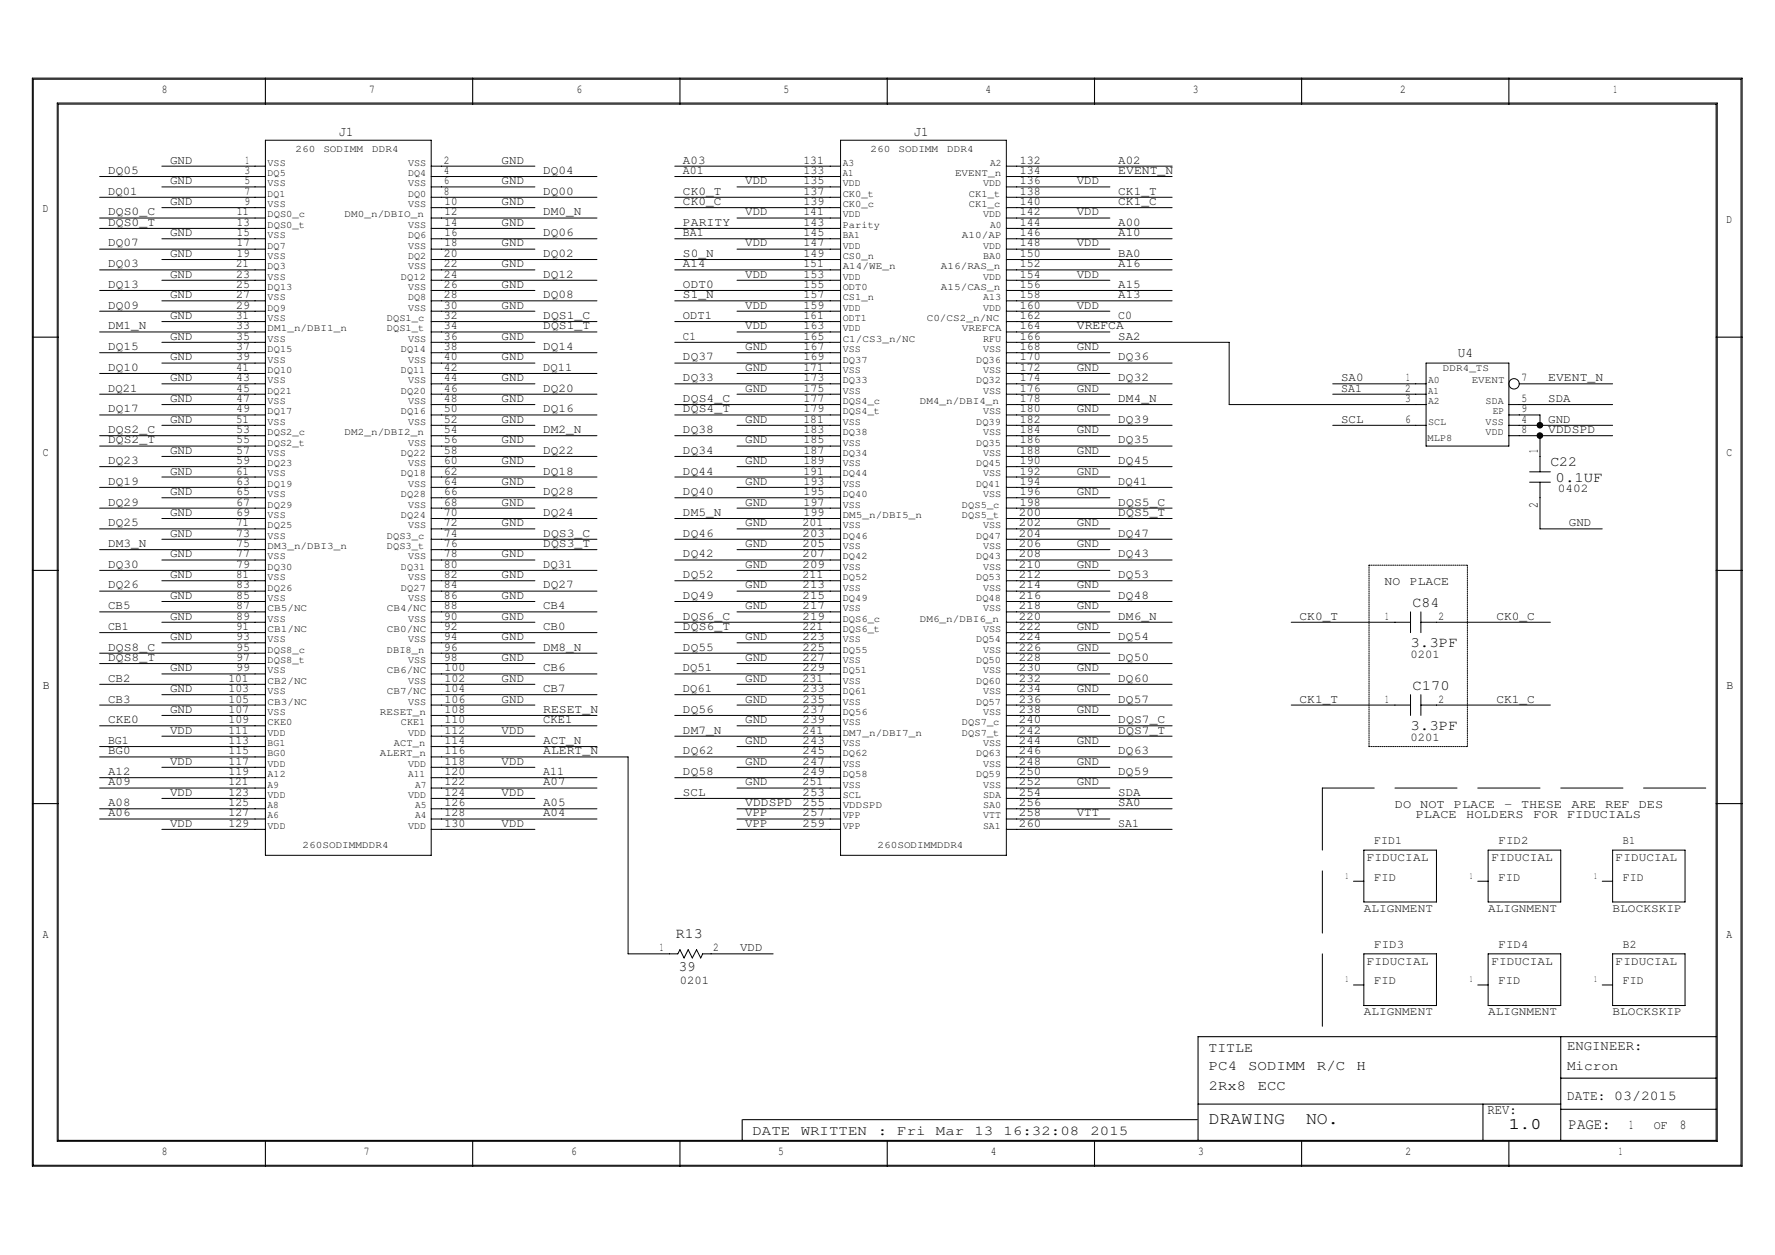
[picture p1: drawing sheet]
<svg xmlns="http://www.w3.org/2000/svg" width="420mm" height="297mm" viewBox="0 0 420 297" stroke-linecap="round" stroke-linejoin="round" font-family="sans-serif">
<g fill="none" stroke="#000" stroke-width=".25">
<path d="M7.7 18.5h404.7v257.5h-404.7zM62.8 18.5v6.1M111.9 18.5v6.1M161 18.5v6.1M210 18.5v6.1M259.1 18.5v6.1M308.1 18.5v6.1M357.2 18.5v6.1M13.8 24.6h392.4v245.3h-392.4zM7.7 79.8h6.1M406.2 79.8h6.2M7.7 135h6.1"/>
<path d="M406.2 135h6.2M7.7 190.2h6.1M406.2 190.2h6.2M369.4 245.4v24.5M369.4 255.2h36.8M406.2 245.4h-122.6v24.5M62.8 269.9v6.1M111.9 269.9v6.1M161 269.9v6.1M175.7 265v4.9M175.9 265h107.4M210 269.9v6.1"/>
<path d="M259.1 269.9v6.1M283.6 261.3h85.8M308.1 269.9v6.1M351 261.3v8.6M357.2 269.9v6.1M369.4 262.6h36.8"/>
</g>
<path d="M324.1 133.8h23.2M347.3 133.8v42.9M324.1 176.7v-42.9M324.1 176.7h23.2" fill="none" stroke="#000" stroke-width=".24" stroke-dasharray=".3 .3"/>
<g fill="none" stroke="#000" stroke-width=".24">
<path d="M7.9 18.8h404.2v257h-404.2zM13.5 24.4h393v245.7h-393zM38.3 39.3h24.5M62.8 33.2h39.3v169.2h-39.3zM102.1 39.3h24.5M159.7 39.3h39.3M199 33.2h39.2v169.2h-39.2zM238.2 39.3h39.3M23.6 41.8h39.2M23.6 46.7h39.2M23.6 51.6h39.2M23.6 54.1h39.2"/>
<path d="M23.6 59h39.2M38.3 44.2h24.5M38.3 49.1h24.5M38.3 56.5h24.5M102.1 41.8h39.2M102.1 44.2h24.5M102.1 46.7h39.2M102.1 49.1h24.5M102.1 51.6h39.2M102.1 54.1h24.5M102.1 56.5h39.2M102.1 59h24.5"/>
<path d="M159.7 41.8h39.3M159.7 46.7h39.3M159.7 49.1h39.3M159.7 54.1h39.3M159.7 56.5h39.3M174.5 44.2h24.5M174.5 51.6h24.5M174.5 59h24.5M238.2 41.8h39.3M238.2 44.2h24.5M238.2 46.7h39.3M238.2 49.1h39.3"/>
<path d="M238.2 51.6h24.5M238.2 54.1h39.3M238.2 56.5h39.3M238.2 59h24.5M23.6 63.9h39.2M23.6 68.7h39.2M23.6 73.7h39.2M23.6 78.6h39.2M38.3 61.4h24.5M38.3 66.3h24.5M38.3 71.2h24.5M38.3 76.1h24.5"/>
<path d="M102.1 61.4h39.2M102.1 63.9h24.5M102.1 66.3h39.2M102.1 68.7h24.5M102.1 71.2h39.2M102.1 73.7h24.5M102.1 76.1h39.2M102.1 78.6h39.2M159.7 61.4h39.3M159.7 63.9h39.3M159.7 68.7h39.3M159.7 71.2h39.3"/>
<path d="M159.7 76.1h39.3M174.5 66.3h24.5M174.5 73.7h24.5M174.5 78.6h24.5M238.2 61.4h39.3M238.2 63.9h39.3M238.2 66.3h24.5M238.2 68.7h39.3M238.2 71.2h39.3M238.2 73.7h24.5M238.2 76.1h39.3M238.2 78.6h24.5"/>
<path d="M23.6 93.3h39.2M23.6 98.2h39.2M23.6 83.5h39.2M23.6 88.4h39.2M38.3 85.9h24.5M38.3 90.8h24.5M38.3 95.8h24.5M38.3 81h24.5M102.1 85.9h24.5M102.1 90.8h24.5M102.1 93.3h39.2M102.1 95.8h24.5"/>
<path d="M102.1 98.2h39.2M102.1 81h24.5M102.1 83.5h39.2M102.1 88.4h39.2M159.7 85.9h39.3M159.7 90.8h39.3M159.7 95.8h39.3M159.7 98.2h39.3M159.7 81h39.3M174.5 93.3h24.5M174.5 83.5h24.5M174.5 88.4h24.5"/>
<path d="M238.2 85.9h39.3M238.2 90.8h39.3M238.2 93.3h24.5M238.2 95.8h39.3M238.2 81h52.8v14.8h46.6M238.2 98.2h24.5M238.2 83.5h24.5M238.2 88.4h24.5M315.5 90.8h22.1M315.5 93.3h22.1M337.6 85.9h19.6v19.7h-19.6zM357.2 95.8h24.5"/>
<path d="M357.2 98.2h7.3v2.5M359.6 90.8h22.1M23.6 105.6h39.2M23.6 103.1h39.2M23.6 110.4h39.2M23.6 115.4h39.2M38.3 100.7h24.5M38.3 108h24.5M38.3 112.9h24.5M38.3 117.8h24.5M102.1 105.6h24.5M102.1 100.7h24.5"/>
<path d="M102.1 103.1h39.2M102.1 108h39.2M102.1 110.4h24.5M102.1 112.9h39.2M102.1 115.4h24.5M102.1 117.8h39.2M159.7 103.1h39.3M159.7 108h39.3M159.7 112.9h39.3M159.7 117.8h39.3M174.5 105.6h24.5M174.5 100.7h24.5"/>
<path d="M174.5 110.4h24.5M174.5 115.4h24.5M238.2 105.6h39.3M238.2 100.7h39.3M238.2 103.1h24.5M238.2 108h24.5M238.2 110.4h39.3M238.2 112.9h24.5M238.2 115.4h39.3M238.2 117.8h24.5M315.5 100.7h22.1M357.2 100.7h24.5"/>
<path d="M357.2 103.1h24.5M362.1 111.7h4.9M362.1 114.1h4.9M364.5 114.1v11.1h14.8M364.5 103.1v8.6M23.6 120.3h39.2M23.6 125.2h39.2M23.6 130.1h39.2M23.6 135h39.2M23.6 139.9h39.2M38.3 122.7h24.5M38.3 127.6h24.5"/>
<path d="M38.3 132.5h24.5M38.3 137.5h24.5M102.1 120.3h24.5M102.1 122.7h39.2M102.1 125.2h24.5M102.1 127.6h39.2M102.1 130.1h39.2M102.1 132.5h24.5M102.1 135h39.2M102.1 137.5h24.5M102.1 139.9h39.2M159.7 122.7h39.3"/>
<path d="M159.7 127.6h39.3M159.7 132.5h39.3M159.7 137.5h39.3M174.5 120.3h24.5M174.5 125.2h24.5M174.5 130.1h24.5M174.5 135h24.5M174.5 139.9h24.5M238.2 120.3h39.3M238.2 122.7h39.3M238.2 125.2h24.5M238.2 127.6h39.3"/>
<path d="M238.2 130.1h24.5M238.2 132.5h39.3M238.2 135h24.5M238.2 137.5h39.3M238.2 139.9h24.5M23.6 144.8h39.2M23.6 149.7h39.2M23.6 154.6h39.2M23.6 157.1h39.2M38.3 142.4h24.5M38.3 147.3h24.5M38.3 152.1h24.5"/>
<path d="M38.3 159.5h24.5M102.1 142.4h24.5M102.1 144.8h39.2M102.1 147.3h24.5M102.1 149.7h39.2M102.1 152.1h24.5M102.1 154.6h39.2M102.1 157.1h24.5M102.1 159.5h39.2M159.7 142.4h39.3M159.7 147.3h39.3M159.7 149.7h39.3"/>
<path d="M159.7 154.6h39.3M159.7 159.5h39.3M174.5 144.8h24.5M174.5 152.1h24.5M174.5 157.1h24.5M238.2 142.4h39.3M238.2 144.8h24.5M238.2 147.3h39.3M238.2 149.7h24.5M238.2 152.1h39.3M238.2 154.6h24.5M238.2 157.1h39.3"/>
<path d="M238.2 159.5h24.5M305.6 147.3h28.3M333.9 144.8v4.9M336.3 147.3h30.7M336.3 144.8v4.9M23.6 162h39.2M23.6 166.9h39.2M23.6 171.8h39.2M23.6 176.7h39.2M23.6 179.2h39.2M38.3 164.4h24.5M38.3 169.3h24.5"/>
<path d="M38.3 174.2h24.5M102.1 162h24.5M102.1 164.4h39.2M102.1 166.9h24.5M102.1 169.3h39.2M102.1 171.8h39.2M102.1 174.2h24.5M102.1 176.7h39.2M102.1 179.2h46.6v46.6h11.7l.6-1 .9 1.9 1-1.9 1 1.9 1-1.9 1 1.9 .4-.9h16.7M159.7 164.4h39.3M159.7 169.3h39.3M159.7 174.2h39.3"/>
<path d="M159.7 179.2h39.3M174.5 162h24.5M174.5 166.9h24.5M174.5 171.8h24.5M174.5 176.7h24.5M238.2 162h39.3M238.2 164.4h24.5M238.2 166.9h39.3M238.2 169.3h24.5M238.2 171.8h39.3M238.2 174.2h39.3M238.2 176.7h24.5"/>
<path d="M238.2 179.2h39.3M305.6 166.9h28.3M333.9 164.4v4.9M336.3 166.9h30.7M336.3 164.4v4.9M23.6 184.1h39.2M23.6 186.5h39.2M23.6 191.4h39.2M23.6 193.8h39.2M38.3 181.6h24.5M38.3 189h24.5M38.3 196.3h24.5"/>
<path d="M102.1 181.6h24.5M102.1 184.1h39.2M102.1 186.5h39.2M102.1 189h24.5M102.1 191.4h39.2M102.1 193.8h39.2M102.1 196.3h24.5M159.7 184.1h39.3M159.7 189h39.3M174.5 181.6h24.5M174.5 186.5h24.5M174.5 191.4h24.5"/>
<path d="M174.5 193.8h24.5M174.5 196.3h24.5M238.2 181.6h24.5M238.2 184.1h39.3M238.2 186.5h24.5M238.2 189h39.3M238.2 191.4h39.3M238.2 193.8h24.5M238.2 196.3h39.3M325.3 186.5h-12.3v14.7M330.2 186.5h14.7M349.8 186.5h14.7"/>
<path d="M369.4 186.5h14.8M389 186.5h14.8M313 206.1v14.8M320.4 208.6h2.4M322.8 201.2h17.2v12.3h-17.2zM349.8 208.6h2.5M352.3 201.2h17.1v12.3h-17.1zM379.3 208.6h2.4M381.7 201.2h17.2v12.3h-17.2zM313 225.8v17.1M320.4 233.1h2.4M322.8 225.8h17.2v12.2h-17.2z"/>
<path d="M349.8 233.1h2.5M352.3 225.8h17.1v12.2h-17.1zM379.3 233.1h2.4M381.7 225.8h17.2v12.2h-17.2z"/>
<circle cx="358.4" cy="90.8" r="1.23"/>
<circle cx="364.5" cy="103.1" r=".66"/>
<circle cx="364.5" cy="100.6" r=".66"/>
</g>
<g fill="#000">
<circle cx="364.5" cy="103.1" r=".66"/>
<circle cx="364.5" cy="100.6" r=".66"/>
</g>
<g font-size="4.1">
<text x="286.1" y="266.1">DRAWING</text>
<text x="309.2" y="266.1">NO.</text>
<text x="357.1" y="267.2">1.0</text>
</g>
<text font-size="3.6" x="371.3" y="267.3">PAGE:</text>
<g font-size="3.5">
<text x="368.2" y="114">0.1UF</text>
<text x="334.3" y="143.7">C84</text>
<text x="333.9" y="153.2">3.3PF</text>
<text x="334.3" y="163.3">C170</text>
<text x="333.9" y="172.9">3.3PF</text>
<text x="160" y="222.1">R13</text>
<text x="160.7" y="229.9">39</text>
</g>
<text font-size="3.4" x="367" y="110.2">C22</text>
<g font-size="3.3">
<text x="364" y="107.3" transform="rotate(-90 364 107.3)">1</text>
<text x="364" y="120.3" transform="rotate(-90 364 120.3)">2</text>
<text x="286" y="248.9">TITLE</text>
<text x="370.9" y="248.5">ENGINEER:</text>
<text x="286.1" y="253.2">PC4</text>
<text x="286.1" y="258">2Rx8</text>
<text x="295.4" y="253.2">SODIMM</text>
<text x="297.8" y="258">ECC</text>
<text x="311.7" y="253.2">R/C</text>
<text x="321.1" y="253.2">H</text>
<text x="370.9" y="253.2">Micron</text>
<text x="352.1" y="263.7">REV:</text>
<text x="370.9" y="260.3">DATE: 03/2015</text>
<text x="178.1" y="268.5">DATE</text>
<text x="189.5" y="268.5">WRITTEN</text>
<text x="207.8" y="268.5">:</text>
<text x="212.4" y="268.5">Fri</text>
<text x="221.5" y="268.5">Mar</text>
<text x="230.7" y="268.5">13</text>
<text x="237.5" y="268.5">16:32:08</text>
<text x="258.1" y="268.5">2015</text>
<text x="385.6" y="267.3">1</text>
<text x="397.6" y="267.3">8</text>
</g>
<g font-size="3.2">
<text x="80.2" y="32.2">J1</text>
<text x="216.3" y="32.2">J1</text>
<text x="345.1" y="84.5">U4</text>
</g>
<g font-size="2.8">
<text x="38.3" y="22.1">8</text>
<text x="87.4" y="22.1">7</text>
<text x="136.4" y="22.1">6</text>
<text x="185.5" y="22.1">5</text>
<text x="233.3" y="22.1">4</text>
<text x="282.4" y="22.1">3</text>
<text x="331.4" y="22.1">2</text>
<text x="381.9" y="22.1">1</text>
<text x="25.6" y="41.2">DQ05</text>
<text x="40.3" y="38.7">GND</text>
<text x="57.9" y="41.2">3</text>
<text x="58.1" y="38.7">1</text>
<text x="105" y="41.2">4</text>
<text x="105" y="38.7">2</text>
<text x="118.7" y="38.7">GND</text>
<text x="128.6" y="41.2">DQ04</text>
<text x="161.7" y="41.2">A01</text>
<text x="161.7" y="38.7">A03</text>
<text x="190.2" y="41.2">133</text>
<text x="190.2" y="38.7">131</text>
<text x="241.4" y="41.2">134</text>
<text x="241.4" y="38.7">132</text>
<text x="264.7" y="38.7">A02</text>
<text x="264.7" y="41.2">EVENT_N</text>
<text x="25.6" y="46.1">DQ01</text>
<text x="40.3" y="43.6">GND</text>
<text x="57.9" y="46.1">7</text>
<text x="57.9" y="43.6">5</text>
<text x="105" y="46.1">8</text>
<text x="105" y="43.6">6</text>
<text x="118.7" y="43.6">GND</text>
<text x="128.6" y="46.1">DQ00</text>
<text x="161.7" y="46.1">CK0_T</text>
<text x="176.4" y="43.6">VDD</text>
<text x="190.2" y="46.1">137</text>
<text x="190.2" y="43.6">135</text>
<text x="241.4" y="46.1">138</text>
<text x="241.4" y="43.6">136</text>
<text x="254.9" y="43.6">VDD</text>
<text x="264.7" y="46.1">CK1_T</text>
<text x="10.1" y="50.2">D</text>
<text x="25.6" y="53.4">DQS0_T</text>
<text x="25.6" y="51">DQS0_C</text>
<text x="40.3" y="48.5">GND</text>
<text x="56.1" y="53.4">13</text>
<text x="56.1" y="51">11</text>
<text x="57.9" y="48.5">9</text>
<text x="105.2" y="48.5">10</text>
<text x="105.2" y="53.4">14</text>
<text x="105.2" y="51">12</text>
<text x="118.7" y="48.5">GND</text>
<text x="118.7" y="53.4">GND</text>
<text x="128.6" y="51">DM0_N</text>
<text x="161.7" y="48.5">CK0_C</text>
<text x="161.7" y="53.4">PARITY</text>
<text x="176.4" y="51">VDD</text>
<text x="190.2" y="53.4">143</text>
<text x="190.2" y="48.5">139</text>
<text x="190.2" y="51">141</text>
<text x="241.4" y="53.4">144</text>
<text x="241.4" y="51">142</text>
<text x="241.4" y="48.5">140</text>
<text x="254.9" y="51">VDD</text>
<text x="264.7" y="53.4">A00</text>
<text x="264.7" y="48.5">CK1_C</text>
<text x="408.7" y="52.7">D</text>
<text x="25.6" y="58.3">DQ07</text>
<text x="40.3" y="55.9">GND</text>
<text x="56.1" y="58.3">17</text>
<text x="56.1" y="55.9">15</text>
<text x="105.2" y="58.3">18</text>
<text x="105.2" y="55.9">16</text>
<text x="118.7" y="58.3">GND</text>
<text x="128.6" y="55.9">DQ06</text>
<text x="161.7" y="55.9">BA1</text>
<text x="176.4" y="58.3">VDD</text>
<text x="190.2" y="58.3">147</text>
<text x="190.2" y="55.9">145</text>
<text x="241.4" y="58.3">148</text>
<text x="241.4" y="55.9">146</text>
<text x="254.9" y="58.3">VDD</text>
<text x="264.7" y="55.9">A10</text>
<text x="25.6" y="63.2">DQ03</text>
<text x="40.3" y="60.8">GND</text>
<text x="40.3" y="65.7">GND</text>
<text x="55.9" y="65.7">23</text>
<text x="55.9" y="63.2">21</text>
<text x="56.1" y="60.8">19</text>
<text x="105" y="65.7">24</text>
<text x="105" y="63.2">22</text>
<text x="105" y="60.8">20</text>
<text x="118.7" y="63.2">GND</text>
<text x="128.6" y="60.8">DQ02</text>
<text x="128.6" y="65.7">DQ12</text>
<text x="161.7" y="60.8">S0_N</text>
<text x="161.7" y="63.2">A14</text>
<text x="176.4" y="65.7">VDD</text>
<text x="190.2" y="65.7">153</text>
<text x="190.2" y="60.8">149</text>
<text x="190.2" y="63.2">151</text>
<text x="241.4" y="65.7">154</text>
<text x="241.4" y="63.2">152</text>
<text x="241.4" y="60.8">150</text>
<text x="254.9" y="65.7">VDD</text>
<text x="264.7" y="60.8">BA0</text>
<text x="264.7" y="63.2">A16</text>
<text x="25.6" y="68.2">DQ13</text>
<text x="40.3" y="70.6">GND</text>
<text x="55.9" y="70.6">27</text>
<text x="55.9" y="68.2">25</text>
<text x="105" y="70.6">28</text>
<text x="105" y="68.2">26</text>
<text x="118.7" y="68.2">GND</text>
<text x="128.6" y="70.6">DQ08</text>
<text x="161.7" y="68.2">ODT0</text>
<text x="161.7" y="70.6">S1_N</text>
<text x="190.2" y="68.2">155</text>
<text x="190.2" y="70.6">157</text>
<text x="241.4" y="70.6">158</text>
<text x="241.4" y="68.2">156</text>
<text x="264.7" y="68.2">A15</text>
<text x="264.7" y="70.6">A13</text>
<text x="25.6" y="73.1">DQ09</text>
<text x="25.6" y="78">DM1_N</text>
<text x="40.3" y="75.5">GND</text>
<text x="55.9" y="78">33</text>
<text x="55.9" y="73.1">29</text>
<text x="55.9" y="75.5">31</text>
<text x="105" y="78">34</text>
<text x="105" y="75.5">32</text>
<text x="105" y="73.1">30</text>
<text x="118.7" y="73.1">GND</text>
<text x="128.6" y="75.5">DQS1_C</text>
<text x="128.6" y="78">DQS1_T</text>
<text x="161.7" y="75.5">ODT1</text>
<text x="176.4" y="73.1">VDD</text>
<text x="176.4" y="78">VDD</text>
<text x="190.2" y="78">163</text>
<text x="190.2" y="73.1">159</text>
<text x="190.2" y="75.5">161</text>
<text x="241.4" y="78">164</text>
<text x="241.4" y="75.5">162</text>
<text x="241.4" y="73.1">160</text>
<text x="254.9" y="73.1">VDD</text>
<text x="254.9" y="78">VREFCA</text>
<text x="264.7" y="75.5">C0</text>
<text x="25.6" y="82.9">DQ15</text>
<text x="40.3" y="80.4">GND</text>
<text x="55.9" y="82.9">37</text>
<text x="55.9" y="80.4">35</text>
<text x="105" y="82.9">38</text>
<text x="105" y="80.4">36</text>
<text x="118.7" y="80.4">GND</text>
<text x="128.6" y="82.9">DQ14</text>
<text x="161.7" y="80.4">C1</text>
<text x="176.4" y="82.9">GND</text>
<text x="190.2" y="82.9">167</text>
<text x="190.2" y="80.4">165</text>
<text x="241.4" y="82.9">168</text>
<text x="241.4" y="80.4">166</text>
<text x="254.9" y="82.9">GND</text>
<text x="264.7" y="80.4">SA2</text>
<text x="25.6" y="87.8">DQ10</text>
<text x="40.3" y="85.3">GND</text>
<text x="55.9" y="85.3">39</text>
<text x="55.9" y="87.8">41</text>
<text x="105" y="87.8">42</text>
<text x="105" y="85.3">40</text>
<text x="118.7" y="85.3">GND</text>
<text x="128.6" y="87.8">DQ11</text>
<text x="161.7" y="85.3">DQ37</text>
<text x="176.4" y="87.8">GND</text>
<text x="190.2" y="85.3">169</text>
<text x="190.2" y="87.8">171</text>
<text x="241.4" y="87.8">172</text>
<text x="241.4" y="85.3">170</text>
<text x="254.9" y="87.8">GND</text>
<text x="264.7" y="85.3">DQ36</text>
<text x="25.6" y="92.7">DQ21</text>
<text x="40.3" y="90.2">GND</text>
<text x="40.3" y="95.1">GND</text>
<text x="55.9" y="95.1">47</text>
<text x="55.9" y="92.7">45</text>
<text x="55.9" y="90.2">43</text>
<text x="105" y="95.1">48</text>
<text x="105" y="92.7">46</text>
<text x="105" y="90.2">44</text>
<text x="118.7" y="95.1">GND</text>
<text x="118.7" y="90.2">GND</text>
<text x="128.6" y="92.7">DQ20</text>
<text x="161.7" y="95.1">DQS4_C</text>
<text x="161.7" y="90.2">DQ33</text>
<text x="176.4" y="92.7">GND</text>
<text x="190.2" y="95.1">177</text>
<text x="190.2" y="92.7">175</text>
<text x="190.2" y="90.2">173</text>
<text x="241.4" y="95.1">178</text>
<text x="241.4" y="92.7">176</text>
<text x="241.4" y="90.2">174</text>
<text x="254.9" y="92.7">GND</text>
<text x="264.7" y="90.2">DQ32</text>
<text x="264.7" y="95.1">DM4_N</text>
<text x="317.5" y="92.7">SA1</text>
<text x="317.5" y="90.2">SA0</text>
<text x="332.6" y="95.1">3</text>
<text x="332.6" y="92.7">2</text>
<text x="332.8" y="90.2">1</text>
<text x="360.1" y="95.1">5</text>
<text x="360.1" y="90.2">7</text>
<text x="366.5" y="95.1">SDA</text>
<text x="366.5" y="90.2">EVENT_N</text>
<text x="25.6" y="97.6">DQ17</text>
<text x="40.3" y="100">GND</text>
<text x="55.9" y="97.6">49</text>
<text x="55.9" y="100">51</text>
<text x="105" y="100">52</text>
<text x="105" y="97.6">50</text>
<text x="118.7" y="100">GND</text>
<text x="128.6" y="97.6">DQ16</text>
<text x="161.7" y="97.6">DQS4_T</text>
<text x="176.4" y="100">GND</text>
<text x="190.2" y="97.6">179</text>
<text x="190.2" y="100">181</text>
<text x="241.4" y="100">182</text>
<text x="241.4" y="97.6">180</text>
<text x="254.9" y="97.6">GND</text>
<text x="264.7" y="100">DQ39</text>
<text x="317.5" y="100">SCL</text>
<text x="332.6" y="100">6</text>
<text x="360.1" y="100">4</text>
<text x="360.1" y="97.6">9</text>
<text x="366.5" y="100">GND</text>
<text x="10.1" y="107.9">C</text>
<text x="25.6" y="102.5">DQS2_C</text>
<text x="25.6" y="104.9">DQS2_T</text>
<text x="40.3" y="107.4">GND</text>
<text x="55.9" y="107.4">57</text>
<text x="55.9" y="104.9">55</text>
<text x="55.9" y="102.5">53</text>
<text x="105" y="107.4">58</text>
<text x="105" y="104.9">56</text>
<text x="105" y="102.5">54</text>
<text x="118.7" y="104.9">GND</text>
<text x="128.6" y="102.5">DM2_N</text>
<text x="128.6" y="107.4">DQ22</text>
<text x="161.7" y="102.5">DQ38</text>
<text x="161.7" y="107.4">DQ34</text>
<text x="176.4" y="104.9">GND</text>
<text x="190.2" y="104.9">185</text>
<text x="190.2" y="107.4">187</text>
<text x="190.2" y="102.5">183</text>
<text x="241.4" y="107.4">188</text>
<text x="241.4" y="104.9">186</text>
<text x="241.4" y="102.5">184</text>
<text x="254.9" y="102.5">GND</text>
<text x="254.9" y="107.4">GND</text>
<text x="264.7" y="104.9">DQ35</text>
<text x="360.1" y="102.5">8</text>
<text x="366.5" y="102.5">VDDSPD</text>
<text x="408.7" y="107.9">C</text>
<text x="25.6" y="109.9">DQ23</text>
<text x="40.3" y="112.3">GND</text>
<text x="55.9" y="109.9">59</text>
<text x="55.9" y="112.3">61</text>
<text x="105" y="112.3">62</text>
<text x="105" y="109.9">60</text>
<text x="118.7" y="109.9">GND</text>
<text x="128.6" y="112.3">DQ18</text>
<text x="161.7" y="112.3">DQ44</text>
<text x="176.4" y="109.9">GND</text>
<text x="190.2" y="112.3">191</text>
<text x="190.2" y="109.9">189</text>
<text x="241.4" y="109.9">190</text>
<text x="241.4" y="112.3">192</text>
<text x="254.9" y="112.3">GND</text>
<text x="264.7" y="109.9">DQ45</text>
<text x="25.6" y="119.7">DQ29</text>
<text x="25.6" y="114.8">DQ19</text>
<text x="40.3" y="117.2">GND</text>
<text x="55.9" y="119.7">67</text>
<text x="55.9" y="117.2">65</text>
<text x="55.9" y="114.8">63</text>
<text x="105" y="119.7">68</text>
<text x="105" y="117.2">66</text>
<text x="105" y="114.8">64</text>
<text x="118.7" y="119.7">GND</text>
<text x="118.7" y="114.8">GND</text>
<text x="128.6" y="117.2">DQ28</text>
<text x="161.7" y="117.2">DQ40</text>
<text x="176.4" y="119.7">GND</text>
<text x="176.4" y="114.8">GND</text>
<text x="190.2" y="119.7">197</text>
<text x="190.2" y="117.2">195</text>
<text x="190.2" y="114.8">193</text>
<text x="241.4" y="119.7">198</text>
<text x="241.4" y="117.2">196</text>
<text x="241.4" y="114.8">194</text>
<text x="254.9" y="117.2">GND</text>
<text x="264.7" y="114.8">DQ41</text>
<text x="264.7" y="119.7">DQS5_C</text>
<text x="368.8" y="116.5">0402</text>
<text x="25.6" y="124.6">DQ25</text>
<text x="40.3" y="122.1">GND</text>
<text x="55.9" y="122.1">69</text>
<text x="55.9" y="124.6">71</text>
<text x="105" y="124.6">72</text>
<text x="105" y="122.1">70</text>
<text x="118.7" y="124.6">GND</text>
<text x="128.6" y="122.1">DQ24</text>
<text x="161.7" y="122.1">DM5_N</text>
<text x="176.4" y="124.6">GND</text>
<text x="190" y="124.6">201</text>
<text x="190.2" y="122.1">199</text>
<text x="241.2" y="122.1">200</text>
<text x="241.2" y="124.6">202</text>
<text x="254.9" y="124.6">GND</text>
<text x="264.7" y="122.1">DQS5_T</text>
<text x="371.4" y="124.6">GND</text>
<text x="25.6" y="129.5">DM3_N</text>
<text x="40.3" y="131.9">GND</text>
<text x="40.3" y="127">GND</text>
<text x="55.9" y="131.9">77</text>
<text x="55.9" y="129.5">75</text>
<text x="55.9" y="127">73</text>
<text x="105" y="131.9">78</text>
<text x="105" y="129.5">76</text>
<text x="105" y="127">74</text>
<text x="118.7" y="131.9">GND</text>
<text x="128.6" y="129.5">DQS3_T</text>
<text x="128.6" y="127">DQS3_C</text>
<text x="161.7" y="131.9">DQ42</text>
<text x="161.7" y="127">DQ46</text>
<text x="176.4" y="129.5">GND</text>
<text x="190" y="131.9">207</text>
<text x="190" y="129.5">205</text>
<text x="190" y="127">203</text>
<text x="241.2" y="131.9">208</text>
<text x="241.2" y="129.5">206</text>
<text x="241.2" y="127">204</text>
<text x="254.9" y="129.5">GND</text>
<text x="264.7" y="127">DQ47</text>
<text x="264.7" y="131.9">DQ43</text>
<text x="25.6" y="134.4">DQ30</text>
<text x="40.3" y="136.8">GND</text>
<text x="55.9" y="134.4">79</text>
<text x="55.9" y="136.8">81</text>
<text x="105" y="136.8">82</text>
<text x="105" y="134.4">80</text>
<text x="118.7" y="136.8">GND</text>
<text x="128.6" y="134.4">DQ31</text>
<text x="161.7" y="136.8">DQ52</text>
<text x="176.4" y="134.4">GND</text>
<text x="190" y="136.8">211</text>
<text x="190" y="134.4">209</text>
<text x="241.2" y="134.4">210</text>
<text x="241.2" y="136.8">212</text>
<text x="254.9" y="134.4">GND</text>
<text x="264.7" y="136.8">DQ53</text>
<text x="25.6" y="139.3">DQ26</text>
<text x="40.3" y="141.7">GND</text>
<text x="55.9" y="141.7">85</text>
<text x="55.9" y="139.3">83</text>
<text x="105" y="139.3">84</text>
<text x="105" y="141.7">86</text>
<text x="118.7" y="141.7">GND</text>
<text x="128.6" y="139.3">DQ27</text>
<text x="161.7" y="141.7">DQ49</text>
<text x="176.4" y="139.3">GND</text>
<text x="190" y="141.7">215</text>
<text x="190" y="139.3">213</text>
<text x="241.2" y="141.7">216</text>
<text x="241.2" y="139.3">214</text>
<text x="254.9" y="139.3">GND</text>
<text x="264.7" y="141.7">DQ48</text>
<text x="327.7" y="138.6">NO</text>
<text x="333.7" y="138.6">PLACE</text>
<text x="25.6" y="144.2">CB5</text>
<text x="25.6" y="149.1">CB1</text>
<text x="40.3" y="146.6">GND</text>
<text x="55.9" y="146.6">89</text>
<text x="55.9" y="144.2">87</text>
<text x="55.9" y="149.1">91</text>
<text x="105" y="149.1">92</text>
<text x="105" y="146.6">90</text>
<text x="105" y="144.2">88</text>
<text x="118.7" y="146.6">GND</text>
<text x="128.6" y="144.2">CB4</text>
<text x="128.6" y="149.1">CB0</text>
<text x="161.7" y="146.6">DQS6_C</text>
<text x="161.7" y="149.1">DQS6_T</text>
<text x="176.4" y="144.2">GND</text>
<text x="190" y="146.6">219</text>
<text x="190" y="144.2">217</text>
<text x="190" y="149.1">221</text>
<text x="241.2" y="149.1">222</text>
<text x="241.2" y="146.6">220</text>
<text x="241.2" y="144.2">218</text>
<text x="254.9" y="149.1">GND</text>
<text x="254.9" y="144.2">GND</text>
<text x="264.7" y="146.6">DM6_N</text>
<text x="307.6" y="146.6">CK0_T</text>
<text x="327.9" y="146.6">1</text>
<text x="340.5" y="146.6">2</text>
<text x="354.2" y="146.6">CK0_C</text>
<text x="25.6" y="154">DQS8_C</text>
<text x="40.3" y="151.6">GND</text>
<text x="55.9" y="154">95</text>
<text x="55.9" y="151.6">93</text>
<text x="105" y="154">96</text>
<text x="105" y="151.6">94</text>
<text x="118.7" y="151.6">GND</text>
<text x="128.6" y="154">DM8_N</text>
<text x="161.7" y="154">DQ55</text>
<text x="176.4" y="151.6">GND</text>
<text x="190" y="154">225</text>
<text x="190" y="151.6">223</text>
<text x="241.2" y="154">226</text>
<text x="241.2" y="151.6">224</text>
<text x="254.9" y="154">GND</text>
<text x="264.7" y="151.6">DQ54</text>
<text x="333.9" y="155.7">0201</text>
<text x="25.6" y="161.4">CB2</text>
<text x="25.6" y="156.5">DQS8_T</text>
<text x="40.3" y="158.9">GND</text>
<text x="54.1" y="161.4">101</text>
<text x="55.9" y="158.9">99</text>
<text x="55.9" y="156.5">97</text>
<text x="105" y="156.5">98</text>
<text x="105.2" y="161.4">102</text>
<text x="105.2" y="158.9">100</text>
<text x="118.7" y="161.4">GND</text>
<text x="118.7" y="156.5">GND</text>
<text x="128.6" y="158.9">CB6</text>
<text x="161.7" y="158.9">DQ51</text>
<text x="176.4" y="156.5">GND</text>
<text x="176.4" y="161.4">GND</text>
<text x="190" y="158.9">229</text>
<text x="190" y="156.5">227</text>
<text x="190" y="161.4">231</text>
<text x="241.2" y="161.4">232</text>
<text x="241.2" y="158.9">230</text>
<text x="241.2" y="156.5">228</text>
<text x="254.9" y="158.9">GND</text>
<text x="264.7" y="156.5">DQ50</text>
<text x="264.7" y="161.4">DQ60</text>
<text x="10.1" y="163.1">B</text>
<text x="25.6" y="166.3">CB3</text>
<text x="40.3" y="163.8">GND</text>
<text x="54.1" y="166.3">105</text>
<text x="54.1" y="163.8">103</text>
<text x="105.2" y="166.3">106</text>
<text x="105.2" y="163.8">104</text>
<text x="118.7" y="166.3">GND</text>
<text x="128.6" y="163.8">CB7</text>
<text x="161.7" y="163.8">DQ61</text>
<text x="176.4" y="166.3">GND</text>
<text x="190" y="166.3">235</text>
<text x="190" y="163.8">233</text>
<text x="241.2" y="166.3">236</text>
<text x="241.2" y="163.8">234</text>
<text x="254.9" y="163.8">GND</text>
<text x="264.7" y="166.3">DQ57</text>
<text x="307.6" y="166.3">CK1_T</text>
<text x="327.9" y="166.3">1</text>
<text x="340.5" y="166.3">2</text>
<text x="354.2" y="166.3">CK1_C</text>
<text x="408.7" y="163.1">B</text>
<text x="25.6" y="171.2">CKE0</text>
<text x="40.3" y="168.7">GND</text>
<text x="40.3" y="173.6">VDD</text>
<text x="54.1" y="171.2">109</text>
<text x="54.1" y="168.7">107</text>
<text x="54.1" y="173.6">111</text>
<text x="105.2" y="173.6">112</text>
<text x="105.2" y="171.2">110</text>
<text x="105.2" y="168.7">108</text>
<text x="118.7" y="173.6">VDD</text>
<text x="128.6" y="171.2">CKE1</text>
<text x="128.6" y="168.7">RESET_N</text>
<text x="161.7" y="173.6">DM7_N</text>
<text x="161.7" y="168.7">DQ56</text>
<text x="176.4" y="171.2">GND</text>
<text x="190" y="171.2">239</text>
<text x="190" y="168.7">237</text>
<text x="190" y="173.6">241</text>
<text x="241.2" y="173.6">242</text>
<text x="241.2" y="171.2">240</text>
<text x="241.2" y="168.7">238</text>
<text x="254.9" y="168.7">GND</text>
<text x="264.7" y="173.6">DQS7_T</text>
<text x="264.7" y="171.2">DQS7_C</text>
<text x="25.6" y="176.1">BG1</text>
<text x="25.6" y="178.5">BG0</text>
<text x="54.1" y="178.5">115</text>
<text x="54.1" y="176.1">113</text>
<text x="105.2" y="178.5">116</text>
<text x="105.2" y="176.1">114</text>
<text x="128.6" y="178.5">ALERT_N</text>
<text x="128.6" y="176.1">ACT_N</text>
<text x="161.7" y="178.5">DQ62</text>
<text x="176.4" y="176.1">GND</text>
<text x="190" y="178.5">245</text>
<text x="190" y="176.1">243</text>
<text x="241.2" y="178.5">246</text>
<text x="241.2" y="176.1">244</text>
<text x="254.9" y="176.1">GND</text>
<text x="264.7" y="178.5">DQ63</text>
<text x="333.9" y="175.3">0201</text>
<text x="25.6" y="183.4">A12</text>
<text x="25.6" y="185.9">A09</text>
<text x="40.3" y="181">VDD</text>
<text x="54.1" y="183.4">119</text>
<text x="54.1" y="181">117</text>
<text x="54.1" y="185.9">121</text>
<text x="105.2" y="185.9">122</text>
<text x="105.2" y="183.4">120</text>
<text x="105.2" y="181">118</text>
<text x="118.7" y="181">VDD</text>
<text x="128.6" y="183.4">A11</text>
<text x="128.6" y="185.9">A07</text>
<text x="161.7" y="183.4">DQ58</text>
<text x="176.4" y="181">GND</text>
<text x="176.4" y="185.9">GND</text>
<text x="190" y="183.4">249</text>
<text x="190" y="181">247</text>
<text x="190" y="185.9">251</text>
<text x="241.2" y="185.9">252</text>
<text x="241.2" y="183.4">250</text>
<text x="241.2" y="181">248</text>
<text x="254.9" y="185.9">GND</text>
<text x="254.9" y="181">GND</text>
<text x="264.7" y="183.4">DQ59</text>
<text x="25.6" y="190.8">A08</text>
<text x="40.3" y="188.3">VDD</text>
<text x="54.1" y="190.8">125</text>
<text x="54.1" y="188.3">123</text>
<text x="105.2" y="190.8">126</text>
<text x="105.2" y="188.3">124</text>
<text x="118.7" y="188.3">VDD</text>
<text x="128.6" y="190.8">A05</text>
<text x="161.7" y="188.3">SCL</text>
<text x="176.4" y="190.8">VDDSPD</text>
<text x="190" y="190.8">255</text>
<text x="190" y="188.3">253</text>
<text x="241.2" y="190.8">256</text>
<text x="241.2" y="188.3">254</text>
<text x="264.7" y="188.3">SDA</text>
<text x="264.7" y="190.8">SA0</text>
<text x="330.2" y="191.3">DO</text>
<text x="336.2" y="191.3">NOT</text>
<text x="344.1" y="191.3">PLACE</text>
<text x="356.1" y="191.3">-</text>
<text x="360" y="191.3">THESE</text>
<text x="372" y="191.3">ARE</text>
<text x="379.9" y="191.3">REF</text>
<text x="387.9" y="191.3">DES</text>
<text x="25.6" y="193.3">A06</text>
<text x="40.3" y="195.7">VDD</text>
<text x="54.1" y="195.7">129</text>
<text x="54.1" y="193.3">127</text>
<text x="105.2" y="195.7">130</text>
<text x="105.2" y="193.3">128</text>
<text x="118.7" y="195.7">VDD</text>
<text x="128.6" y="193.3">A04</text>
<text x="176.4" y="193.3">VPP</text>
<text x="176.4" y="195.7">VPP</text>
<text x="190" y="195.7">259</text>
<text x="190" y="193.3">257</text>
<text x="241.2" y="195.7">260</text>
<text x="241.2" y="193.3">258</text>
<text x="254.9" y="193.3">VTT</text>
<text x="264.7" y="195.7">SA1</text>
<text x="335.1" y="193.7">PLACE</text>
<text x="347" y="193.7">HOLDERS</text>
<text x="363" y="193.7">FOR</text>
<text x="370.9" y="193.7">FIDUCIALS</text>
<text x="323.6" y="203.8">FIDUCIAL</text>
<text x="325.3" y="199.9">FID1</text>
<text x="353" y="203.8">FIDUCIAL</text>
<text x="354.7" y="199.9">FID2</text>
<text x="382.4" y="203.8">FIDUCIAL</text>
<text x="384.2" y="199.9">B1</text>
<text x="325.3" y="208.4">FID</text>
<text x="354.7" y="208.4">FID</text>
<text x="384.2" y="208.4">FID</text>
<text x="322.8" y="215.8">ALIGNMENT</text>
<text x="352.3" y="215.8">ALIGNMENT</text>
<text x="381.7" y="215.8">BLOCKSKIP</text>
<text x="10.1" y="222">A</text>
<text x="408.7" y="222">A</text>
<text x="156.2" y="225.1">1</text>
<text x="168.8" y="225.1">2</text>
<text x="175.2" y="225.1">VDD</text>
<text x="325.3" y="224.4">FID3</text>
<text x="354.7" y="224.4">FID4</text>
<text x="384.2" y="224.4">B2</text>
<text x="161" y="233">0201</text>
<text x="323.6" y="228.3">FIDUCIAL</text>
<text x="325.3" y="233">FID</text>
<text x="353" y="228.3">FIDUCIAL</text>
<text x="354.7" y="233">FID</text>
<text x="382.4" y="228.3">FIDUCIAL</text>
<text x="384.2" y="233">FID</text>
<text x="322.8" y="240.3">ALIGNMENT</text>
<text x="352.3" y="240.3">ALIGNMENT</text>
<text x="381.7" y="240.3">BLOCKSKIP</text>
<text x="391.5" y="267.3">OF</text>
<text x="38.3" y="273.5">8</text>
<text x="86.1" y="273.5">7</text>
<text x="135.2" y="273.5">6</text>
<text x="184.2" y="273.5">5</text>
<text x="234.5" y="273.5">4</text>
<text x="283.6" y="273.5">3</text>
<text x="332.7" y="273.5">2</text>
<text x="383.2" y="273.5">1</text>
</g>
<g font-size="2.4">
<text x="69.9" y="35.9">260</text>
<text x="76.5" y="35.9">SODIMM</text>
<text x="88.1" y="35.9">DDR4</text>
<text x="206.1" y="35.9">260</text>
<text x="212.7" y="35.9">SODIMM</text>
<text x="224.2" y="35.9">DDR4</text>
<text x="63.3" y="41.7">DQ5</text>
<text x="63.3" y="39.2">VSS</text>
<text x="96.6" y="41.7">DQ4</text>
<text x="96.6" y="39.2">VSS</text>
<text x="199.5" y="39.2">A3</text>
<text x="199.5" y="41.7">A1</text>
<text x="226.1" y="41.7">EVENT_n</text>
<text x="234.4" y="39.2">A2</text>
<text x="63.3" y="44.1">VSS</text>
<text x="63.3" y="46.6">DQ1</text>
<text x="96.6" y="46.6">DQ0</text>
<text x="96.6" y="44.1">VSS</text>
<text x="199.5" y="44.1">VDD</text>
<text x="199.5" y="46.6">CK0_t</text>
<text x="229.4" y="46.6">CK1_t</text>
<text x="232.7" y="44.1">VDD</text>
<text x="63.3" y="49">VSS</text>
<text x="63.3" y="53.9">DQS0_t</text>
<text x="63.3" y="51.5">DQS0_c</text>
<text x="81.6" y="51.5">DM0_n/DBIO_n</text>
<text x="96.6" y="49">VSS</text>
<text x="96.6" y="53.9">VSS</text>
<text x="199.5" y="51.5">VDD</text>
<text x="199.5" y="53.9">Parity</text>
<text x="199.5" y="49">CK0_c</text>
<text x="229.4" y="49">CK1_c</text>
<text x="232.7" y="51.5">VDD</text>
<text x="234.4" y="53.9">A0</text>
<text x="63.3" y="58.8">DQ7</text>
<text x="63.3" y="56.4">VSS</text>
<text x="96.6" y="58.8">VSS</text>
<text x="96.6" y="56.4">DQ6</text>
<text x="199.5" y="58.8">VDD</text>
<text x="199.5" y="56.4">BA1</text>
<text x="227.7" y="56.4">A10/AP</text>
<text x="232.7" y="58.8">VDD</text>
<text x="63.3" y="63.8">DQ3</text>
<text x="63.3" y="61.3">VSS</text>
<text x="96.6" y="63.8">VSS</text>
<text x="96.6" y="61.3">DQ2</text>
<text x="199.5" y="63.8">A14/WE_n</text>
<text x="199.5" y="61.3">CS0_n</text>
<text x="222.7" y="63.8">A16/RAS_n</text>
<text x="232.7" y="61.3">BA0</text>
<text x="63.3" y="71.1">VSS</text>
<text x="63.3" y="68.6">DQ13</text>
<text x="63.3" y="66.2">VSS</text>
<text x="94.9" y="66.2">DQ12</text>
<text x="96.6" y="71.1">DQ8</text>
<text x="96.6" y="68.6">VSS</text>
<text x="199.5" y="66.2">VDD</text>
<text x="199.5" y="71.1">CS1_n</text>
<text x="199.5" y="68.6">ODT0</text>
<text x="222.7" y="68.6">A15/CAS_n</text>
<text x="232.7" y="66.2">VDD</text>
<text x="232.7" y="71.1">A13</text>
<text x="63.3" y="76">VSS</text>
<text x="63.3" y="73.5">DQ9</text>
<text x="91.6" y="76">DQS1_c</text>
<text x="96.6" y="73.5">VSS</text>
<text x="199.5" y="76">ODT1</text>
<text x="199.5" y="73.5">VDD</text>
<text x="219.4" y="76">C0/CS2_n/NC</text>
<text x="232.7" y="73.5">VDD</text>
<text x="63.3" y="80.9">VSS</text>
<text x="63.3" y="78.4">DM1_n/DBI1_n</text>
<text x="63.3" y="83.4">DQ15</text>
<text x="91.6" y="78.4">DQS1_t</text>
<text x="94.9" y="83.4">DQ14</text>
<text x="96.6" y="80.9">VSS</text>
<text x="199.5" y="83.4">VSS</text>
<text x="199.5" y="80.9">C1/CS3_n/NC</text>
<text x="199.5" y="78.4">VDD</text>
<text x="227.7" y="78.4">VREFCA</text>
<text x="232.7" y="83.4">VSS</text>
<text x="232.7" y="80.9">RFU</text>
<text x="63.3" y="85.8">VSS</text>
<text x="63.3" y="88.3">DQ10</text>
<text x="94.9" y="88.3">DQ11</text>
<text x="96.6" y="85.8">VSS</text>
<text x="199.5" y="88.3">VSS</text>
<text x="199.5" y="85.8">DQ37</text>
<text x="231.1" y="85.8">DQ36</text>
<text x="232.7" y="88.3">VSS</text>
<text x="341.5" y="87.8">DDR4_TS</text>
<text x="63.3" y="95.6">VSS</text>
<text x="63.3" y="93.2">DQ21</text>
<text x="63.3" y="90.7">VSS</text>
<text x="94.9" y="93.2">DQ20</text>
<text x="96.6" y="95.6">VSS</text>
<text x="96.6" y="90.7">VSS</text>
<text x="199.5" y="93.2">VSS</text>
<text x="199.5" y="95.6">DQS4_c</text>
<text x="199.5" y="90.7">DQ33</text>
<text x="217.7" y="95.6">DM4_n/DBI4_n</text>
<text x="231.1" y="90.7">DQ32</text>
<text x="232.7" y="93.2">VSS</text>
<text x="338" y="95.6">A2</text>
<text x="338" y="93.2">A1</text>
<text x="338" y="90.7">A0</text>
<text x="348.4" y="90.7">EVENT</text>
<text x="351.7" y="95.6">SDA</text>
<text x="63.3" y="100.5">VSS</text>
<text x="63.3" y="98.1">DQ17</text>
<text x="94.9" y="98.1">DQ16</text>
<text x="96.6" y="100.5">VSS</text>
<text x="199.5" y="100.5">VSS</text>
<text x="199.5" y="98.1">DQS4_t</text>
<text x="231.1" y="100.5">DQ39</text>
<text x="232.7" y="98.1">VSS</text>
<text x="338" y="100.5">SCL</text>
<text x="351.7" y="100.5">VSS</text>
<text x="353.4" y="98.1">EP</text>
<text x="63.3" y="107.9">VSS</text>
<text x="63.3" y="105.5">DQS2_t</text>
<text x="63.3" y="103">DQS2_c</text>
<text x="81.6" y="103">DM2_n/DBI2_n</text>
<text x="94.9" y="107.9">DQ22</text>
<text x="96.6" y="105.5">VSS</text>
<text x="199.5" y="107.9">DQ34</text>
<text x="199.5" y="105.5">VSS</text>
<text x="199.5" y="103">DQ38</text>
<text x="231.1" y="105.5">DQ35</text>
<text x="232.7" y="107.9">VSS</text>
<text x="232.7" y="103">VSS</text>
<text x="337.9" y="104.4">MLP8</text>
<text x="351.7" y="103">VDD</text>
<text x="63.3" y="112.8">VSS</text>
<text x="63.3" y="110.3">DQ23</text>
<text x="94.9" y="112.8">DQ18</text>
<text x="96.6" y="110.3">VSS</text>
<text x="199.5" y="112.8">DQ44</text>
<text x="199.5" y="110.3">VSS</text>
<text x="231.1" y="110.3">DQ45</text>
<text x="232.7" y="112.8">VSS</text>
<text x="63.3" y="117.7">VSS</text>
<text x="63.3" y="115.2">DQ19</text>
<text x="94.9" y="117.7">DQ28</text>
<text x="96.6" y="115.2">VSS</text>
<text x="199.5" y="115.2">VSS</text>
<text x="199.5" y="117.7">DQ40</text>
<text x="231.1" y="115.2">DQ41</text>
<text x="232.7" y="117.7">VSS</text>
<text x="63.3" y="125.1">DQ25</text>
<text x="63.3" y="122.6">VSS</text>
<text x="63.3" y="120.1">DQ29</text>
<text x="94.9" y="122.6">DQ24</text>
<text x="96.6" y="125.1">VSS</text>
<text x="96.6" y="120.1">VSS</text>
<text x="199.5" y="125.1">VSS</text>
<text x="199.5" y="122.6">DM5_n/DBI5_n</text>
<text x="199.5" y="120.1">VSS</text>
<text x="227.7" y="122.6">DQS5_t</text>
<text x="227.7" y="120.1">DQS5_c</text>
<text x="232.7" y="125.1">VSS</text>
<text x="63.3" y="130">DM3_n/DBI3_n</text>
<text x="63.3" y="127.5">VSS</text>
<text x="91.6" y="130">DQS3_t</text>
<text x="91.6" y="127.5">DQS3_c</text>
<text x="199.5" y="130">VSS</text>
<text x="199.5" y="127.5">DQ46</text>
<text x="231.1" y="127.5">DQ47</text>
<text x="232.7" y="130">VSS</text>
<text x="63.3" y="137.3">VSS</text>
<text x="63.3" y="132.4">VSS</text>
<text x="63.3" y="134.9">DQ30</text>
<text x="94.9" y="134.9">DQ31</text>
<text x="96.6" y="137.3">VSS</text>
<text x="96.6" y="132.4">VSS</text>
<text x="199.5" y="134.9">VSS</text>
<text x="199.5" y="137.3">DQ52</text>
<text x="199.5" y="132.4">DQ42</text>
<text x="231.1" y="137.3">DQ53</text>
<text x="231.1" y="132.4">DQ43</text>
<text x="232.7" y="134.9">VSS</text>
<text x="63.3" y="142.2">VSS</text>
<text x="63.3" y="139.8">DQ26</text>
<text x="94.9" y="139.8">DQ27</text>
<text x="96.6" y="142.2">VSS</text>
<text x="199.5" y="139.8">VSS</text>
<text x="199.5" y="142.2">DQ49</text>
<text x="231.1" y="142.2">DQ48</text>
<text x="232.7" y="139.8">VSS</text>
<text x="63.3" y="147.2">VSS</text>
<text x="63.3" y="149.6">CB1/NC</text>
<text x="63.3" y="144.7">CB5/NC</text>
<text x="91.6" y="149.6">CB0/NC</text>
<text x="91.6" y="144.7">CB4/NC</text>
<text x="96.6" y="147.2">VSS</text>
<text x="199.5" y="144.7">VSS</text>
<text x="199.5" y="149.6">DQS6_t</text>
<text x="199.5" y="147.2">DQS6_c</text>
<text x="217.7" y="147.2">DM6_n/DBI6_n</text>
<text x="232.7" y="144.7">VSS</text>
<text x="232.7" y="149.6">VSS</text>
<text x="63.3" y="152">VSS</text>
<text x="63.3" y="154.5">DQS8_c</text>
<text x="91.6" y="154.5">DBI8_n</text>
<text x="96.6" y="152">VSS</text>
<text x="199.5" y="154.5">DQ55</text>
<text x="199.5" y="152">VSS</text>
<text x="231.1" y="152">DQ54</text>
<text x="232.7" y="154.5">VSS</text>
<text x="63.3" y="161.8">CB2/NC</text>
<text x="63.3" y="159.4">VSS</text>
<text x="63.3" y="156.9">DQS8_t</text>
<text x="91.6" y="159.4">CB6/NC</text>
<text x="96.6" y="161.8">VSS</text>
<text x="96.6" y="156.9">VSS</text>
<text x="199.5" y="161.8">VSS</text>
<text x="199.5" y="159.4">DQ51</text>
<text x="199.5" y="156.9">VSS</text>
<text x="231.1" y="161.8">DQ60</text>
<text x="231.1" y="156.9">DQ50</text>
<text x="232.7" y="159.4">VSS</text>
<text x="63.3" y="166.8">CB3/NC</text>
<text x="63.3" y="164.3">VSS</text>
<text x="91.6" y="164.3">CB7/NC</text>
<text x="96.6" y="166.8">VSS</text>
<text x="199.5" y="166.8">VSS</text>
<text x="199.5" y="164.3">DQ61</text>
<text x="231.1" y="166.8">DQ57</text>
<text x="232.7" y="164.3">VSS</text>
<text x="63.3" y="171.7">CKE0</text>
<text x="63.3" y="169.2">VSS</text>
<text x="89.9" y="169.2">RESET_n</text>
<text x="94.9" y="171.7">CKE1</text>
<text x="199.5" y="171.7">VSS</text>
<text x="199.5" y="169.2">DQ56</text>
<text x="227.7" y="171.7">DQS7_c</text>
<text x="232.7" y="169.2">VSS</text>
<text x="63.3" y="174.1">VDD</text>
<text x="63.3" y="179">BG0</text>
<text x="63.3" y="176.6">BG1</text>
<text x="89.9" y="179">ALERT_n</text>
<text x="93.3" y="176.6">ACT_n</text>
<text x="96.6" y="174.1">VDD</text>
<text x="199.5" y="176.6">VSS</text>
<text x="199.5" y="174.1">DM7_n/DBI7_n</text>
<text x="199.5" y="179">DQ62</text>
<text x="227.7" y="174.1">DQS7_t</text>
<text x="231.1" y="179">DQ63</text>
<text x="232.7" y="176.6">VSS</text>
<text x="63.3" y="183.9">A12</text>
<text x="63.3" y="181.5">VDD</text>
<text x="96.6" y="183.9">A11</text>
<text x="96.6" y="181.5">VDD</text>
<text x="199.5" y="181.5">VSS</text>
<text x="199.5" y="183.9">DQ58</text>
<text x="231.1" y="183.9">DQ59</text>
<text x="232.7" y="181.5">VSS</text>
<text x="63.3" y="188.8">VDD</text>
<text x="63.3" y="191.3">A8</text>
<text x="63.3" y="186.4">A9</text>
<text x="96.6" y="188.8">VDD</text>
<text x="98.3" y="191.3">A5</text>
<text x="98.3" y="186.4">A7</text>
<text x="199.5" y="188.8">SCL</text>
<text x="199.5" y="186.4">VSS</text>
<text x="199.5" y="191.3">VDDSPD</text>
<text x="232.7" y="188.8">SDA</text>
<text x="232.7" y="186.4">VSS</text>
<text x="232.7" y="191.3">SA0</text>
<text x="63.3" y="196.2">VDD</text>
<text x="63.3" y="193.7">A6</text>
<text x="96.6" y="196.2">VDD</text>
<text x="98.3" y="193.7">A4</text>
<text x="199.5" y="196.2">VPP</text>
<text x="199.5" y="193.7">VPP</text>
<text x="232.7" y="196.2">SA1</text>
<text x="232.7" y="193.7">VTT</text>
<text x="71.6" y="200.7">260SODIMMDDR4</text>
<text x="207.7" y="200.7">260SODIMMDDR4</text>
</g>
<g font-size="2.2">
<text x="318.5" y="208">1</text>
<text x="347.9" y="208">1</text>
<text x="377.4" y="208">1</text>
<text x="318.5" y="232.5">1</text>
<text x="347.9" y="232.5">1</text>
<text x="377.4" y="232.5">1</text>
</g>
</svg>
